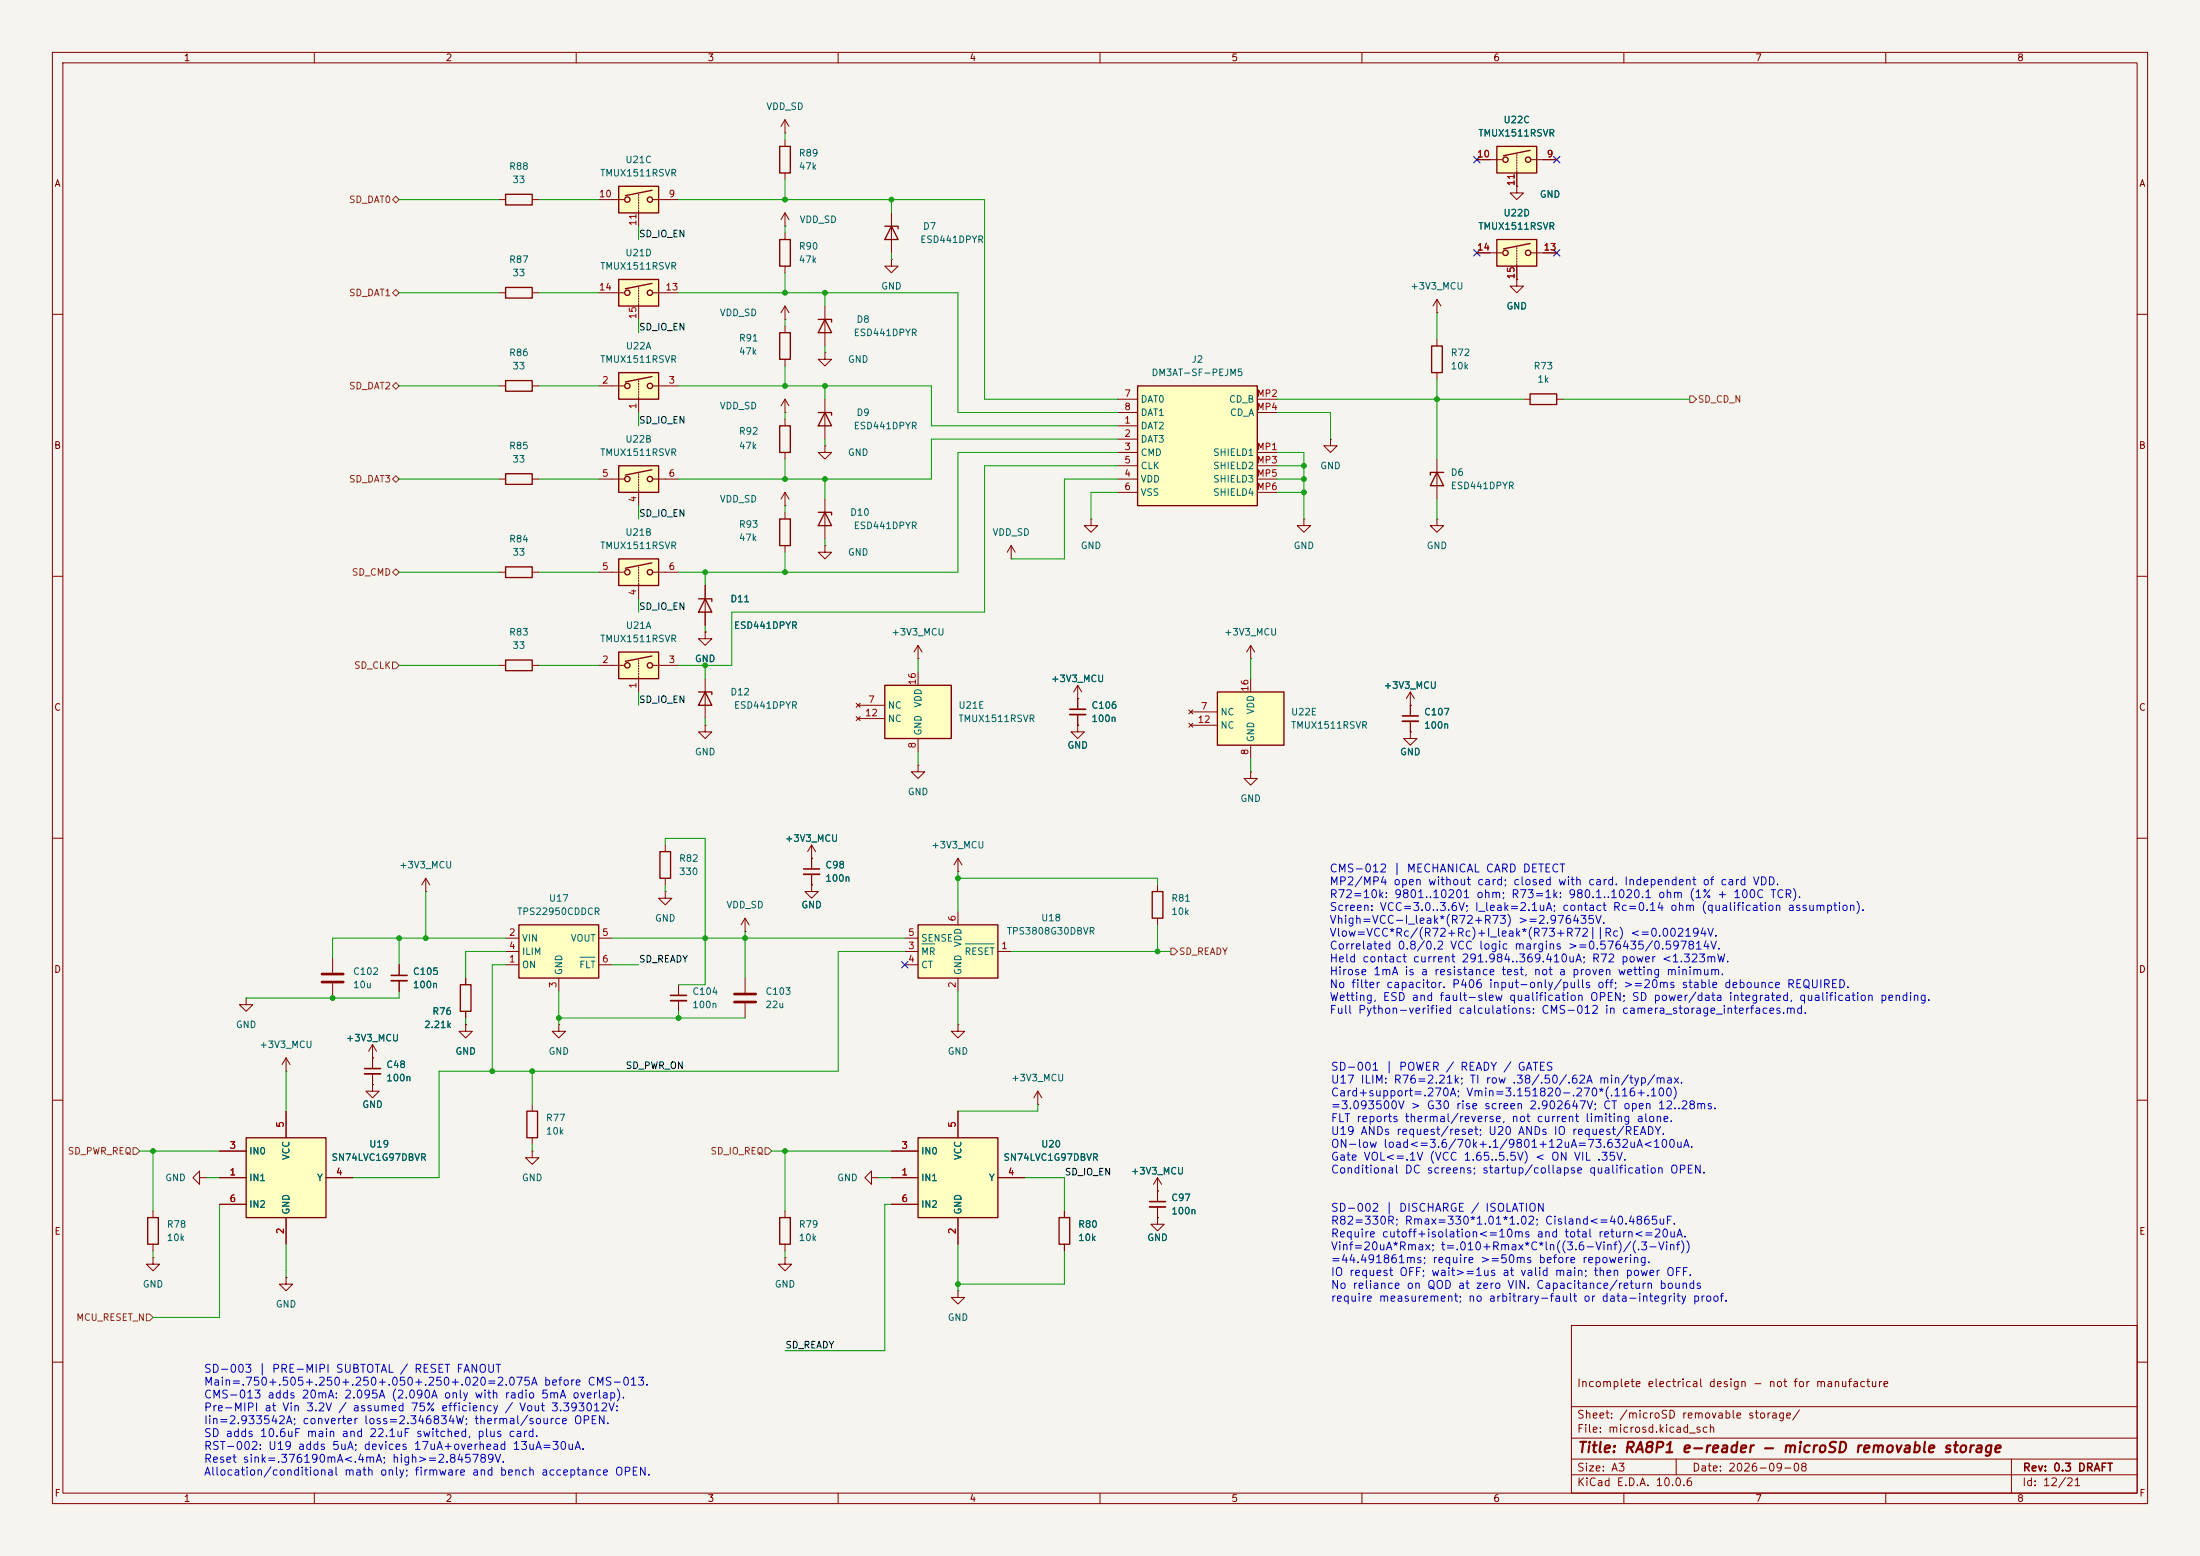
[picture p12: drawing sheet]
<svg xmlns="http://www.w3.org/2000/svg" width="420mm" height="297mm" viewBox="0 0 420 297" stroke-linecap="round" stroke-linejoin="round" font-family="sans-serif">
<path d="M0 0h420v297h-420z" fill="#f5f4ef" stroke="#f5f4ef" stroke-width=".19"/>
<g fill="none" stroke="#840000" stroke-width=".19">
<path d="M10 10h400v277h-400zM12 12h396v273h-396zM60 10v2M110 10v2M160 10v2M210 10v2M260 10v2M310 10v2M360 10v2M149.9 25.4h.1M149.9 22.9v2.5M149.9 22.9l-.8 1.2"/>
<path d="M149.9 22.9l.7 1.2M149.9 58.4l-.8 1.3M149.9 58.4l.7 1.3M149.9 44.5v1.2M149.9 50.8v1.3M149.9 58.4v2.6M10 60h2M149.9 61h.1M408 60h2M10 110h2M408 110h2M205.7 133.4h.1"/>
<path d="M205.7 130.8l-.7 1.3M205.7 130.8l.8 1.3M205.7 130.8v4.6M205.7 136.4v2M10 160h2M238.8 147.3v1.3h1.2l-1.2 1.3-1.3-1.3h1.3M238.8 147.3h.1M408 160h2M10 210h2M408 210h2M38.1 224.8v-1.3l-1.3 1.3 1.3 1.3v-1.3h1.3M39.4 224.8h.1"/>
<path d="M300 253h108v32h-108zM10 260h2M300 278.5h108M300 274.5h108M300 268.5h108M320 278.5v3M384 278.5v6.5M408 260h2M60 285v2M110 285v2M160 285v2M210 285v2"/>
<path d="M260 285v2M300 281.5h108M310 285v2M360 285v2"/>
</g>
<path d="M148.8 45.7h2.1v5.1h-2.1z" fill="none" stroke="#840000" stroke-width=".25"/>
<path d="M204.2 135.4h3.1" fill="none" stroke="#840000" stroke-width=".3"/>
<path d="M204.2 136.4h3.1" fill="none" stroke="#840000" stroke-width=".33"/>
<path d="M232.4 132.1h12.7v10.1h-12.7z" fill="#ffffc2"/>
<path d="M148.8 27.9h2.1v5.1h-2.1zM292.1 75.2h5.1v2h-5.1zM232.4 132.1h12.7v10.1h-12.7zM100.6 212.1h2v5.1h-2z" fill="none" stroke="#840000" stroke-width=".25"/>
<g fill="none" stroke="#840000" stroke-width=".19">
<path d="M149.9 26.7v1.2M149.9 33v1.3M289.6 35.6v1.2h1.2l-1.2 1.3-1.3-1.3h1.3M289.6 35.6h.1M170.2 49.5v1.3h1.2l-1.2 1.3-1.3-1.3h1.3M170.2 49.5h.1M290.8 76.2h1.3M297.2 76.2h1.2M205.7 138.4v1.3h1.3l-1.3 1.3-1.2-1.3h1.2M205.7 138.4h.1M226.9 135.5l.8 .8M226.9 138l.8 .8"/>
<path d="M227.3 135.9h5.1M227.3 138.4h5.1M227.7 135.5l-.8 .8M227.7 138l-.8 .8M238.8 125.7h.1M238.8 123.2v2.5M238.8 129.5v2.6M238.8 123.2l-.8 1.3M238.8 123.2l.7 1.3M269.2 139.7v1.3h1.3l-1.3 1.2-1.2-1.2h1.2M269.2 139.7h.1M269.2 134.6h.1"/>
<path d="M269.2 132.1l-.7 1.3M269.2 132.1l.8 1.3M269.2 132.1v4.6M269.2 137.7v2M238.8 142.2v2.6M101.6 219.7v1.3h1.3l-1.3 1.2-1.3-1.2h1.3M101.6 219.7h.1M101.6 210.8v1.3M101.6 217.2v1.2M166.4 224.8v-1.3l-1.3 1.3 1.3 1.3v-1.3h1.2M167.6 224.8h.1M221 227.3h.1"/>
<path d="M221 224.8v4.6M221 230.4v2M221 224.8l-.8 1.3M221 224.8l.7 1.3M182.9 246.4v1.2h1.2l-1.2 1.3-1.3-1.3h1.3M182.9 246.4h.1"/>
</g>
<path d="M267.7 136.7h3.1M219.5 229.4h3" fill="none" stroke="#840000" stroke-width=".3"/>
<path d="M267.7 137.7h3.1M219.5 230.4h3" fill="none" stroke="#840000" stroke-width=".33"/>
<path d="M285.7 45.7h7.7v5.1h-7.7z" fill="#ffffc2"/>
<path d="M281.9 48.3h4.9M289.6 47.2v.3M289.6 47.8v.2M289.6 48.3v.2M289.6 48.8v.2M289.6 49.3v.2M289.6 49.8v.2M289.6 50.3v3M292.4 48.3h4.8M149.9 240v1.3h1.2l-1.2 1.3-1.3-1.3h1.3M149.9 240h.1" fill="none" stroke="#840000" stroke-width=".19"/>
<g fill="none" stroke="#840000" stroke-width=".25">
<path d="M285.7 45.7h7.7v5.1h-7.7zM292.1 46.5l-5.1 1"/>
<circle cx="287.4" cy="48.3" r=".51"/>
<circle cx="291.7" cy="48.3" r=".51"/>
</g>
<path d="M285.7 27.9h7.7v5.1h-7.7z" fill="#ffffc2"/>
<g fill="none" stroke="#840000" stroke-width=".19">
<path d="M281.9 30.5h4.9M289.6 29.5v.2M289.6 30v.2M289.6 30.5v.2M289.6 31v.2M289.6 31.5v.3M289.6 32v.3M289.6 32.5v3.1M292.4 30.5h4.8M170.2 40.6v7.7M157.5 76.2v7.6M154.9 168.9v1.3h1.3l-1.3 1.3-1.2-1.3h1.2"/>
<path d="M154.9 168.9h.1M154.9 163.8h.1M154.9 161.3l-.7 1.3M154.9 161.3l.8 1.3M154.9 161.3v4.6M154.9 166.9v2M142.2 186.7v2.8M142.2 191.5v2.8M29.2 231.1v1.3M29.2 237.5v1.3M221 232.4v1.3h1.2l-1.2 1.2-1.3-1.2h1.3M221 232.4h.1"/>
<path d="M29.2 240v1.3h1.3l-1.3 1.3-1.3-1.3h1.3M29.2 240h.1"/>
</g>
<g fill="none" stroke="#840000" stroke-width=".25">
<path d="M285.7 27.9h7.7v5.1h-7.7zM292.1 28.7l-5.1 1M168.9 43.2h2.5v.5M170.2 43.2l1.2 2.5h-2.5zM156.2 78.7h2.5v.5M157.5 78.7l1.2 2.6h-2.5zM28.2 232.4h2v5.1h-2z"/>
<circle cx="287.4" cy="30.5" r=".51"/>
<circle cx="291.7" cy="30.5" r=".51"/>
</g>
<path d="M140.2 189.7h4.1M140.2 191.3h4.1" fill="none" stroke="#840000" stroke-width=".51"/>
<path d="M153.4 165.9h3.1" fill="none" stroke="#840000" stroke-width=".3"/>
<path d="M153.4 166.9h3.1" fill="none" stroke="#840000" stroke-width=".33"/>
<path d="M217.2 73.7h22.8v22.8h-22.8z" fill="#ffffc2"/>
<path d="M217.2 73.7h22.8v22.8h-22.8z" fill="none" stroke="#840000" stroke-width=".25"/>
<g fill="none" stroke="#840000" stroke-width=".19">
<path d="M213.4 76.2h3.8M213.4 78.7h3.8M240 76.2h3.8M240 78.7h3.8M213.4 81.3h3.8M213.4 83.8h3.8M213.4 86.4h3.8M213.4 91.4h3.8M213.4 88.9h3.8M213.4 94h3.8M240 86.4h3.8M240 91.4h3.8"/>
<path d="M240 88.9h3.8M240 94h3.8M81.3 170.2h.1M81.3 167.6l-.8 1.3M81.3 167.6l.7 1.3M81.3 167.6v2.6"/>
</g>
<path d="M118.1 35.6h7.6v5h-7.6z" fill="#ffffc2"/>
<g fill="none" stroke="#840000" stroke-width=".19">
<path d="M114.3 38.1h4.8M121.9 37.1v.2M121.9 37.6v.2M121.9 38.1v.3M121.9 38.6v.3M121.9 39.1v.3M121.9 39.6v.3M124.7 38.1h4.8M121.9 40.1v3.1M274.3 59.7h.1M274.3 57.2v2.5M274.3 57.2l-.7 1.2"/>
<path d="M274.3 57.2l.8 1.2M289.6 53.3v1.3h1.2l-1.2 1.3-1.3-1.3h1.3M289.6 53.3h.1M274.3 64.8v1.2M274.3 71.1v1.3M274.3 99.1v1.2h1.3l-1.3 1.3-1.3-1.3h1.3M274.3 99.1h.1M274.3 87.6v7.7M203.2 231.1v1.3M203.2 237.5v1.3"/>
</g>
<g fill="none" stroke="#840000" stroke-width=".25">
<path d="M118.1 35.6h7.6v5h-7.6zM124.5 36.3l-5.1 1M273.3 66h2v5.1h-2zM274.3 90.2l1.3 2.5h-2.6zM275.6 90.2h-2.6v.5M202.2 232.4h2v5.1h-2z"/>
<circle cx="119.8" cy="38.1" r=".51"/>
<circle cx="124.1" cy="38.1" r=".51"/>
</g>
<path d="M168.9 130.8h12.7v10.2h-12.7z" fill="#ffffc2"/>
<path d="M168.9 130.8h12.7v10.2h-12.7z" fill="none" stroke="#840000" stroke-width=".25"/>
<path d="M163.4 134.2l.8 .8M163.4 136.8l.8 .7M163.8 134.6h5.1M163.8 137.2h5.1M164.2 134.2l-.8 .8M164.2 136.8l-.8 .7M175.3 128.3v2.5M175.3 141v2.5M182.9 166.4h.1M182.9 163.8l-.8 1.3M182.9 163.8l.7 1.3M182.9 163.8v2.6" fill="none" stroke="#840000" stroke-width=".19"/>
<path d="M175.3 217.2h15.2v15.2h-15.2z" fill="#ffffc2"/>
<path d="M133.3 132.1h2.6v.5M134.6 132.1l1.3 2.5h-2.6zM126 162.6h2v5h-2zM220 170.2h2v5.1h-2zM175.3 217.2h15.2v15.2h-15.2z" fill="none" stroke="#840000" stroke-width=".25"/>
<g fill="none" stroke="#840000" stroke-width=".19">
<path d="M208.3 99.1v1.2h1.2l-1.2 1.3-1.3-1.3h1.3M208.3 99.1h.1M248.9 99.1v1.2h1.3l-1.3 1.3-1.3-1.3h1.3M248.9 99.1h.1M254 83.8v1.3h1.3l-1.3 1.3-1.3-1.3h1.3M254 83.8h.1M193 106.7h.1M193 104.1l-.7 1.3M193 104.1l.8 1.3M193 104.1v2.6M134.6 129.5v7.7M127 161.3v1.3"/>
<path d="M127 167.6v1.3M142.2 177.8h.1M142.2 175.3l-.7 1.2M142.2 175.3l.8 1.2M142.2 175.3v2.5M221 168.9v1.3M221 175.3v1.2M76.2 184.2v2M76.2 187.2v2M129.5 188v2M129.5 191v2M182.9 195.6v1.3h1.2l-1.2 1.2-1.3-1.2h1.3"/>
<path d="M182.9 195.6h.1M170.2 219.7h5.1M182.9 212.1v5.1M170.2 224.8h5.1M170.2 229.9h5.1M182.9 232.4v5.1M190.5 224.8h5.1"/>
</g>
<path d="M74.7 186.2h3M128 190h3.1" fill="none" stroke="#840000" stroke-width=".3"/>
<path d="M74.7 187.2h3M128 191h3.1" fill="none" stroke="#840000" stroke-width=".33"/>
<path d="M175.3 176.5h15.2v10.2h-15.2z" fill="#ffffc2"/>
<path d="M148.8 63.5h2.1v5.1h-2.1zM156.2 61h2.5v.5M157.5 61l1.2 2.5h-2.5zM148.8 81.3h2.1v5.1h-2.1zM148.8 99.1h2.1v5h-2.1zM156.2 97.8h2.5v.5M157.5 97.8l1.2 2.5h-2.5zM133.3 114.3h2.6v.5M134.6 114.3l1.3 2.5h-2.6zM175.3 176.5h15.2v10.2h-15.2zM148.8 232.4h2.1v5.1h-2.1z" fill="none" stroke="#840000" stroke-width=".25"/>
<g fill="none" stroke="#840000" stroke-width=".19">
<path d="M149.9 43.2h.1M149.9 40.6v2.6M149.9 40.6l-.8 1.3M149.9 40.6l.7 1.3M157.5 58.4v7.6M149.9 78.7h.1M149.9 62.2v1.3M149.9 68.6v1.3M149.9 76.2v2.5M149.9 76.2l-.8 1.3M149.9 76.2l.7 1.3M157.5 67.3v1.3h1.2l-1.2 1.3-1.3-1.3h1.3"/>
<path d="M157.5 67.3h.1M149.9 96.5h.1M149.9 80v1.3M149.9 86.4v1.2M149.9 94v2.5M149.9 97.8v1.3M149.9 94l-.8 1.3M149.9 94l.7 1.3M157.5 85.1v1.3h1.2l-1.2 1.2-1.3-1.2h1.3M157.5 85.1h.1M157.5 95.3v7.6M134.6 111.8v7.6"/>
<path d="M149.9 104.1v1.3M157.5 104.1v1.3h1.2l-1.2 1.3-1.3-1.3h1.3M157.5 104.1h.1M134.6 138.4v1.3h1.3l-1.3 1.3-1.3-1.3h1.3M134.6 138.4h.1M134.6 120.7v1.2h1.3l-1.3 1.3-1.3-1.3h1.3M134.6 120.7h.1M175.3 125.7h.1M175.3 123.2l-.8 1.3M175.3 123.2l.7 1.3M175.3 123.2v2.5M175.3 146.1v1.2h1.2l-1.2 1.3-1.3-1.3h1.3"/>
<path d="M175.3 146.1h.1M172.7 179.1h2.6M182.9 174v2.5M172.7 181.6h2.6M172.7 184.2h2.6M182.9 186.7v2.5M190.5 181.6h2.5M198.1 210.8h.1M198.1 208.3l-.7 1.3M198.1 208.3l.8 1.3M198.1 208.3v2.5M149.9 231.1v1.3"/>
<path d="M149.9 237.5v1.3"/>
</g>
<path d="M176 180.2h2.5M184.3 180.2h5.5" fill="none" stroke="#006464" stroke-width=".19"/>
<path d="M118.1 106.7h7.6v5.1h-7.6z" fill="#ffffc2"/>
<path d="M114.3 109.2h4.8M121.9 108.2v.3M121.9 108.7v.3M121.9 109.2v.3M121.9 109.7v.3M121.9 110.2v.3M121.9 110.7v.3M121.9 111.3v3M124.7 109.2h4.8" fill="none" stroke="#840000" stroke-width=".19"/>
<g fill="none" stroke="#840000" stroke-width=".25">
<path d="M118.1 106.7h7.6v5.1h-7.6zM124.5 107.4l-5.1 1.1"/>
<circle cx="119.8" cy="109.2" r=".51"/>
<circle cx="124.1" cy="109.2" r=".51"/>
</g>
<path d="M118.1 124.5h7.6v5h-7.6z" fill="#ffffc2"/>
<g fill="none" stroke="#840000" stroke-width=".19">
<path d="M95.2 38.1h1.3M101.6 38.1h1.3M95.2 73.7h1.3M101.6 73.7h1.3M114.3 127h4.8M121.9 126v.2M121.9 126.5v.2M121.9 127v.3M121.9 127.5v.3M121.9 128v.3M121.9 128.5v.3M121.9 129v3.1"/>
<path d="M124.7 127h4.8"/>
</g>
<g fill="none" stroke="#840000" stroke-width=".25">
<path d="M96.5 37.1h5.1v2h-5.1zM96.5 72.6h5.1v2.1h-5.1zM118.1 124.5h7.6v5h-7.6zM124.5 125.2l-5.1 1"/>
<circle cx="119.8" cy="127" r=".51"/>
<circle cx="124.1" cy="127" r=".51"/>
</g>
<path d="M118.1 53.3h7.6v5.1h-7.6z" fill="#ffffc2"/>
<path d="M95.2 55.9h1.3M101.6 55.9h1.3M114.3 55.9h4.8M121.9 54.9v.2M121.9 55.4v.2M121.9 55.9v.2M121.9 56.4v.2M121.9 56.9v.3M121.9 57.4v.3M121.9 57.9v3.1M124.7 55.9h4.8" fill="none" stroke="#840000" stroke-width=".19"/>
<g fill="none" stroke="#840000" stroke-width=".25">
<path d="M96.5 54.9h5.1v2h-5.1zM118.1 53.3h7.6v5.1h-7.6zM124.5 54.1l-5.1 1"/>
<circle cx="119.8" cy="55.9" r=".51"/>
<circle cx="124.1" cy="55.9" r=".51"/>
</g>
<path d="M118.1 71.1h7.6v5.1h-7.6z" fill="#ffffc2"/>
<g fill="none" stroke="#840000" stroke-width=".19">
<path d="M114.3 73.7h4.8M121.9 72.6v.3M121.9 73.2v.2M121.9 73.7v.2M121.9 74.2v.2M121.9 74.7v.2M121.9 75.2v.2M121.9 75.7v3M124.7 73.7h4.8M95.2 109.2h1.3M101.6 109.2h1.3M95.2 127h1.3"/>
<path d="M101.6 127h1.3M106.7 195.6v1.3h1.2l-1.2 1.2-1.3-1.2h1.3M106.7 195.6h.1"/>
</g>
<g fill="none" stroke="#840000" stroke-width=".25">
<path d="M118.1 71.1h7.6v5.1h-7.6zM124.5 71.9l-5.1 1M96.5 108.2h5.1v2h-5.1zM96.5 126h5.1v2h-5.1z"/>
<circle cx="119.8" cy="73.7" r=".51"/>
<circle cx="124.1" cy="73.7" r=".51"/>
</g>
<path d="M99.1 176.5h15.2v10.2h-15.2z" fill="#ffffc2"/>
<path d="M99.1 176.5h15.2v10.2h-15.2z" fill="none" stroke="#840000" stroke-width=".25"/>
<path d="M96.5 179.1h2.6M114.3 179.1h2.5M96.5 184.2h2.6M96.5 181.6h2.6M106.7 186.7v2.5M114.3 184.2h2.5" fill="none" stroke="#840000" stroke-width=".19"/>
<path d="M110.7 182.7h2.9" fill="none" stroke="#006464" stroke-width=".19"/>
<path d="M118.1 88.9h7.6v5.1h-7.6z" fill="#ffffc2"/>
<g fill="none" stroke="#840000" stroke-width=".19">
<path d="M95.2 91.4h1.3M101.6 91.4h1.3M114.3 91.4h4.8M121.9 90.4v.3M121.9 90.9v.3M121.9 91.4v.3M121.9 91.9v.3M121.9 92.5v.2M121.9 93v.2M121.9 93.5v3M124.7 91.4h4.8M63.5 182.9v2.8"/>
<path d="M63.5 187.7v2.8M71.1 199.4l-.7 1.3M71.1 199.4l.8 1.3M71.1 199.4v4.6M88.9 186.7v1.3M88.9 193v1.3M71.1 201.9h.1M71.1 207v1.3h1.3l-1.3 1.3-1.3-1.3h1.3M71.1 207h.1M71.1 205v2M54.6 243.8v1.3h1.3l-1.3 1.3-1.3-1.3h1.3M54.6 243.8h.1"/>
</g>
<g fill="none" stroke="#840000" stroke-width=".25">
<path d="M96.5 90.4h5.1v2.1h-5.1zM118.1 88.9h7.6v5.1h-7.6zM124.5 89.7l-5.1 1M87.9 188h2v5h-2z"/>
<circle cx="119.8" cy="91.4" r=".51"/>
<circle cx="124.1" cy="91.4" r=".51"/>
</g>
<path d="M61.5 185.9h4M61.5 187.5h4" fill="none" stroke="#840000" stroke-width=".51"/>
<path d="M69.6 204h3" fill="none" stroke="#840000" stroke-width=".3"/>
<path d="M69.6 205h3" fill="none" stroke="#840000" stroke-width=".33"/>
<path d="M47 217.2h15.2v15.2h-15.2z" fill="#ffffc2"/>
<path d="M47 217.2h15.2v15.2h-15.2z" fill="none" stroke="#840000" stroke-width=".25"/>
<g fill="none" stroke="#840000" stroke-width=".19">
<path d="M281.9 30.5h2.6M289.6 35.6h.1M289.6 33v2.6M294.6 30.5h2.6M281.9 48.3h2.6M289.6 53.3h.1M289.6 50.8v2.5M294.6 48.3h2.6M134.6 111.8v2.5M134.6 116.8v2.6M134.6 120.7h.1M205.7 133.4h.1"/>
<path d="M205.7 138.4h.1M205.7 133.4v2M205.7 136.4v2M269.2 139.7h.1M269.2 134.6h.1M269.2 134.6v2.1M269.2 137.7v2M127 170.2v1.3h1.3l-1.3 1.2-1.3-1.2h1.3M127 170.2h.1M154.9 168.9h.1M154.9 163.8h.1M154.9 163.8v2.1"/>
<path d="M154.9 166.9v2M47 190.5v1.3h1.3l-1.3 1.2-1.3-1.2h1.3M47 190.5h.1M76.2 184.2v2M76.2 187.2v2M88.9 195.6v1.3h1.3l-1.3 1.2-1.3-1.2h1.3M88.9 195.6h.1M88.9 186.7v1.3M88.9 193v1.3M41.9 219.7h5.1M54.6 204.5h.1M54.6 201.9v2.6"/>
<path d="M54.6 212.1v5.1M54.6 201.9l-.8 1.3M54.6 201.9l.8 1.3M71.1 201.9h.1M71.1 207h.1M71.1 201.9v2.1M71.1 205v2M170.2 219.7h5.1M182.9 212.1v5.1M41.9 224.8h5.1M41.9 229.9h5.1M54.6 232.4v5.1"/>
<path d="M62.2 224.8h5.1M170.2 224.8h5.1M170.2 229.9h5.1M182.9 232.4v5.1M190.5 224.8h5.1M203.2 231.1v1.3M203.2 237.5v1.3M221 227.3h.1M221 232.4h.1M221 227.3v2.1M221 230.4v2"/>
</g>
<path d="M74.9 38.1l.7-.6 .6 .6-.6 .6zM74.9 55.9l.7-.7 .6 .7-.6 .6zM74.9 73.7l.7-.7 .6 .7-.6 .6zM322.6 75.6h.6l.6 .6-.6 .6h-.6zM74.9 91.4l.7-.6 .6 .6-.6 .7zM74.9 109.2l.7-.6 .6 .6-.6 .7zM74.9 126.4h.7l.6 .6-.6 .6h-.7zM223.5 181h.7l.6 .6-.6 .6h-.7zM25.4 219.1h.6l.7 .6-.7 .6h-.6zM146 219.1h.7l.6 .6-.6 .6h-.7zM27.9 250.8h.7l.6 .7-.6 .6h-.7z" fill="none" stroke="#725600" stroke-width=".19"/>
<g fill="none" stroke="#009600" stroke-width=".19">
<path d="M76.2 38.1h19M102.9 38.1h11.4M129.5 38.1h58.5v38.1h25.4M149.9 25.4v1.3M149.9 34.3v3.8M170.2 38.1v2.5M76.2 55.9h19M102.9 55.9h11.4M121.9 43.2v2.5M129.5 55.9h53.4v22.8h30.5M149.9 43.2v1.3M149.9 52.1v3.8"/>
<path d="M157.5 55.9v2.5M170.2 48.3v1.2M274.3 59.7v5.1M76.2 73.7h19M102.9 73.7h11.4M121.9 61v2.5M121.9 78.7v2.6M129.5 73.7h48.3v7.6h35.6M149.9 61v1.2M149.9 69.9v3.8M149.9 78.7v1.3M157.5 66v1.3"/>
<path d="M157.5 73.7v2.5M243.8 78.7h10.2v5.1M243.8 76.2h47M274.3 72.4v15.2M298.4 76.2h24.2M76.2 91.4h19M102.9 91.4h11.4M121.9 96.5v2.6M149.9 87.6v3.8M149.9 96.5v1.3M157.5 83.8v1.3M157.5 91.4v3.9"/>
<path d="M213.4 88.9h-25.4v27.9h-48.3v10.2h-10.2M213.4 91.4h-10.2v15.3h-10.2M213.4 86.4h-30.5v22.8h-53.4M213.4 83.8h-35.6v7.6h-48.3M213.4 94h-5.1v5.1M243.8 86.4h5.1v12.7M243.8 91.4h5.1M243.8 94h5.1M243.8 88.9h5.1M274.3 95.3v3.8M76.2 109.2h19M102.9 109.2h11.4"/>
<path d="M121.9 114.3v2.5M134.6 109.2v2.6M134.6 119.4v1.3M149.9 105.4v3.8M157.5 102.9v1.2M76.2 127h19M102.9 127h11.4M121.9 132.1v2.5M134.6 127v2.5M134.6 137.2v1.2M175.3 125.7v2.6M238.8 125.7v3.8"/>
<path d="M175.3 143.5v2.6M238.8 144.8v2.5M76.2 179.1v5.1M81.3 170.2v8.9M96.5 179.1h-33v3.8M116.8 179.1h55.9M127 161.3v-1.3h7.6v28h-5.1M127 168.9v1.3M142.2 177.8v8.9M182.9 166.4v7.6M182.9 167.6h38.1v1.3M221 176.5v5.1"/>
<path d="M76.2 189.2v1.3h-29.2M88.9 194.3v1.3M96.5 181.6h-7.6v5.1M96.5 184.2h-2.5v20.3M106.7 194.3h35.5M106.7 189.2v6.4M116.8 184.2h5.1M129.5 193v1.3M172.7 181.6h-12.7v22.9h-76.2v20.3h-16.5M182.9 189.2v6.4M193 181.6h30.5M26.7 219.7h15.2"/>
<path d="M29.2 219.7v11.4M54.6 204.5v7.6M101.6 204.5v6.3M101.6 218.4v1.3M147.3 219.7h22.9M149.9 219.7v11.4M198.1 210.8v1.3h-15.2M29.2 238.8v1.2M39.4 224.8h2.5M41.9 229.9v21.6h-12.7M54.6 237.5v6.3M149.9 238.8v1.2"/>
<path d="M167.6 224.8h2.6M170.2 229.9h-1.3v27.9h-19M182.9 237.5v8.9M195.6 224.8h7.6v6.3M203.2 238.8v6.3h-20.3"/>
</g>
<path d="M281.3 29.9l1.2 1.2M282.5 29.9l-1.2 1.2M296.6 29.9l1.2 1.2M297.8 29.9l-1.2 1.2M281.3 47.7l1.2 1.2M282.5 47.7l-1.2 1.2M296.6 47.7l1.2 1.2M297.8 47.7l-1.2 1.2M172.1 183.5l1.2 1.3M173.3 183.5l-1.2 1.3" fill="none" stroke="#000084" stroke-width=".19"/>
<g fill="#009600" stroke="#009600" stroke-width=".19">
<circle cx="248.9" cy="94" r=".46"/>
<circle cx="248.9" cy="91.4" r=".46"/>
<circle cx="274.3" cy="76.2" r=".46"/>
<circle cx="248.9" cy="88.9" r=".46"/>
<circle cx="149.9" cy="55.9" r=".46"/>
<circle cx="149.9" cy="38.1" r=".46"/>
<circle cx="157.5" cy="55.9" r=".46"/>
<circle cx="149.9" cy="109.2" r=".46"/>
<circle cx="134.6" cy="127" r=".46"/>
<circle cx="182.9" cy="167.6" r=".46"/>
<circle cx="221" cy="181.6" r=".46"/>
<circle cx="182.9" cy="245.1" r=".46"/>
<circle cx="149.9" cy="219.7" r=".46"/>
<circle cx="134.6" cy="179.1" r=".46"/>
<circle cx="142.2" cy="179.1" r=".46"/>
<circle cx="129.5" cy="194.3" r=".46"/>
<circle cx="157.5" cy="91.4" r=".46"/>
<circle cx="149.9" cy="91.4" r=".46"/>
<circle cx="170.2" cy="38.1" r=".46"/>
<circle cx="157.5" cy="73.7" r=".46"/>
<circle cx="149.9" cy="73.7" r=".46"/>
<circle cx="134.6" cy="109.2" r=".46"/>
<circle cx="94" cy="204.5" r=".46"/>
<circle cx="106.7" cy="194.3" r=".46"/>
<circle cx="29.2" cy="219.7" r=".46"/>
<circle cx="101.6" cy="204.5" r=".46"/>
<circle cx="81.3" cy="179.1" r=".46"/>
<circle cx="76.2" cy="179.1" r=".46"/>
<circle cx="63.5" cy="190.5" r=".46"/>
</g>
<text font-size="2" fill="#840000" x="301" y="277.8">Title: RA8P1 e-reader - microSD removable storage</text>
<g font-size="1.5" fill="#0000c2">
<text x="253.7" y="166.9">CMS-012 | MECHANICAL CARD DETECT</text>
<text x="253.7" y="169.4">MP2/MP4 open without card; closed with card. Independent of card VDD.</text>
<text x="253.7" y="171.8">R72=10k: 9801..10201 ohm; R73=1k: 980.1..1020.1 ohm (1% + 100C TCR).</text>
<text x="253.7" y="174.3">Screen: VCC=3.0..3.6V; I_leak=2.1uA; contact Rc=0.14 ohm (qualification assumption).</text>
<text x="253.7" y="176.7">Vhigh=VCC-I_leak*(R72+R73) &gt;=2.976435V.</text>
<text x="253.7" y="179.2">Vlow=VCC*Rc/(R72+Rc)+I_leak*(R73+R72||Rc) &lt;=0.002194V.</text>
<text x="253.7" y="181.6">Correlated 0.8/0.2 VCC logic margins &gt;=0.576435/0.597814V.</text>
<text x="253.7" y="184.1">Held contact current 291.984..369.410uA; R72 power &lt;1.323mW.</text>
<text x="253.7" y="186.5">Hirose 1mA is a resistance test, not a proven wetting minimum.</text>
<text x="253.7" y="189">No filter capacitor. P406 input-only/pulls off; &gt;=20ms stable debounce REQUIRED.</text>
<text x="253.7" y="191.4">Wetting, ESD and fault-slew qualification OPEN; SD power/data integrated, qualification pending.</text>
<text x="253.7" y="193.9">Full Python-verified calculations: CMS-012 in camera_storage_interfaces.md.</text>
<text x="253.9" y="204.7">SD-001 | POWER / READY / GATES</text>
<text x="253.9" y="207.2">U17 ILIM: R76=2.21k; TI row .38/.50/.62A min/typ/max.</text>
<text x="253.9" y="209.7">Card+support=.270A; Vmin=3.151820-.270*(.116+.100)</text>
<text x="253.9" y="212.1">=3.093500V &gt; G30 rise screen 2.902647V; CT open 12..28ms.</text>
<text x="253.9" y="214.6">FLT reports thermal/reverse, not current limiting alone.</text>
<text x="253.9" y="217">U19 ANDs request/reset; U20 ANDs IO request/READY.</text>
<text x="253.9" y="219.5">ON-low load&lt;=3.6/70k+.1/9801+12uA=73.632uA&lt;100uA.</text>
<text x="253.9" y="221.9">Gate VOL&lt;=.1V (VCC 1.65..5.5V) &lt; ON VIL .35V.</text>
<text x="253.9" y="224.4">Conditional DC screens; startup/collapse qualification OPEN.</text>
<text x="253.9" y="231.7">SD-002 | DISCHARGE / ISOLATION</text>
<text x="253.9" y="234.1">R82=330R; Rmax=330*1.01*1.02; Cisland&lt;=40.4865uF.</text>
<text x="253.9" y="236.6">Require cutoff+isolation&lt;=10ms and total return&lt;=20uA.</text>
<text x="253.9" y="239">Vinf=20uA*Rmax; t=.010+Rmax*C*ln((3.6-Vinf)/(.3-Vinf))</text>
<text x="253.9" y="241.5">=44.491861ms; require &gt;=50ms before repowering.</text>
<text x="253.9" y="243.9">IO request OFF; wait&gt;=1us at valid main; then power OFF.</text>
<text x="253.9" y="246.4">No reliance on QOD at zero VIN. Capacitance/return bounds</text>
<text x="253.9" y="248.8">require measurement; no arbitrary-fault or data-integrity proof.</text>
<text x="38.8" y="262.4">SD-003 | PRE-MIPI SUBTOTAL / RESET FANOUT</text>
<text x="38.8" y="264.9">Main=.750+.505+.250+.250+.050+.250+.020=2.075A before CMS-013.</text>
<text x="38.8" y="267.3">CMS-013 adds 20mA: 2.095A (2.090A only with radio 5mA overlap).</text>
<text x="38.8" y="269.8">Pre-MIPI at Vin 3.2V / assumed 75% efficiency / Vout 3.393012V:</text>
<text x="38.8" y="272.2">Iin=2.933542A; converter loss=2.346834W; thermal/source OPEN.</text>
<text x="38.8" y="274.7">SD adds 10.6uF main and 22.1uF switched, plus card.</text>
<text x="38.8" y="277.1">RST-002: U19 adds 5uA; devices 17uA+overhead 13uA=30uA.</text>
<text x="38.8" y="279.6">Reset sink=.376190mA&lt;.4mA; high&gt;=2.845789V.</text>
<text x="38.8" y="282">Allocation/conditional math only; firmware and bench acceptance OPEN.</text>
</g>
<g font-size="1.5" fill="#840000">
<text x="300.9" y="265.1">Incomplete electrical design - not for manufacture</text>
<text x="300.9" y="273.8">File: microsd.kicad_sch</text>
<text x="300.9" y="271.1">Sheet: /microSD removable storage/</text>
<text x="300.9" y="281.2">Size: A3</text>
<text x="322.9" y="281.2">Date: 2026-09-08</text>
<text x="386" y="281.2">Rev: 0.3 DRAFT</text>
<text x="300.9" y="284">KiCad E.D.A. 10.0.6</text>
<text x="385.9" y="284">Id: 12/21</text>
</g>
<g font-size="1.3" fill="#840000">
<text x="35" y="12">1</text>
<text x="85" y="12">2</text>
<text x="135" y="12">3</text>
<text x="185" y="12">4</text>
<text x="235" y="12">5</text>
<text x="285" y="12">6</text>
<text x="335" y="12">7</text>
<text x="385" y="12">8</text>
<text x="10.3" y="36">A</text>
<text x="408.3" y="36">A</text>
<text x="10.2" y="86">B</text>
<text x="408.2" y="86">B</text>
<text x="10.2" y="136">C</text>
<text x="408.2" y="136">C</text>
<text x="10.2" y="186">D</text>
<text x="408.2" y="186">D</text>
<text x="10.3" y="236">E</text>
<text x="408.3" y="236">E</text>
<text x="10.3" y="286">F</text>
<text x="35" y="287">1</text>
<text x="85" y="287">2</text>
<text x="135" y="287">3</text>
<text x="185" y="287">4</text>
<text x="235" y="287">5</text>
<text x="285" y="287">6</text>
<text x="335" y="287">7</text>
<text x="385" y="287">8</text>
<text x="408.3" y="286">F</text>
</g>
<g font-size="1.3" fill="#006464">
<text x="146.2" y="21.3">VDD_SD</text>
<text x="286.9" y="23.8">U22C</text>
<text x="282.1" y="26.4">TMUX1511RSVR</text>
<text x="97.1" y="32.7">R88</text>
<text x="97.7" y="35.3">33</text>
<text x="114.5" y="34">TMUX1511RSVR</text>
<text x="119.3" y="31.4">U21C</text>
<text x="152.4" y="30.2">R89</text>
<text x="152.4" y="32.7">47k</text>
<text x="286.9" y="41.6">U22D</text>
<text x="293.8" y="38">GND</text>
<text x="152.4" y="48">R90</text>
<text x="152.5" y="42.9">VDD_SD</text>
<text x="175.6" y="46.7">ESD441DPYR</text>
<text x="176.1" y="44.1">D7</text>
<text x="282.1" y="44.1">TMUX1511RSVR</text>
<text x="97.1" y="50.5">R87</text>
<text x="97.7" y="53">33</text>
<text x="114.5" y="51.8">TMUX1511RSVR</text>
<text x="119.3" y="49.2">U21D</text>
<text x="152.4" y="50.5">47k</text>
<text x="168.1" y="55.6">GND</text>
<text x="269.1" y="55.6">+3V3_MCU</text>
<text x="287.5" y="59.4">GND</text>
<text x="137.3" y="60.7">VDD_SD</text>
<text x="141" y="65.5">R91</text>
<text x="162.9" y="64.5">ESD441DPYR</text>
<text x="163.4" y="61.9">D8</text>
<text x="97.1" y="68.3">R86</text>
<text x="97.7" y="70.8">33</text>
<text x="114.5" y="69.5">TMUX1511RSVR</text>
<text x="119.4" y="67">U22A</text>
<text x="141" y="68">47k</text>
<text x="161.8" y="69.5">GND</text>
<text x="227.4" y="69.5">J2</text>
<text x="276.8" y="68.3">R72</text>
<text x="276.8" y="70.8">10k</text>
<text x="292.7" y="70.8">R73</text>
<text x="217.7" y="77.2">DAT0</text>
<text x="219.7" y="72.1">DM3AT-SF-PEJM5</text>
<text x="234.5" y="77.2">CD_B</text>
<text x="293.4" y="73.4">1k</text>
<text x="137.3" y="78.4">VDD_SD</text>
<text x="141" y="83.3">R92</text>
<text x="162.9" y="82.2">ESD441DPYR</text>
<text x="163.4" y="79.7">D9</text>
<text x="217.7" y="82.2">DAT2</text>
<text x="217.7" y="79.7">DAT1</text>
<text x="234.7" y="79.7">CD_A</text>
<text x="97.1" y="86.1">R85</text>
<text x="97.7" y="88.6">33</text>
<text x="114.5" y="87.3">TMUX1511RSVR</text>
<text x="119.3" y="84.8">U22B</text>
<text x="141" y="86.1">47k</text>
<text x="161.8" y="87.3">GND</text>
<text x="217.7" y="84.8">DAT3</text>
<text x="217.7" y="87.3">CMD</text>
<text x="217.7" y="89.9">CLK</text>
<text x="231.5" y="87.3">SHIELD1</text>
<text x="231.5" y="89.9">SHIELD2</text>
<text x="251.9" y="89.9">GND</text>
<text x="217.7" y="92.4">VDD</text>
<text x="217.7" y="94.9">VSS</text>
<text x="231.5" y="92.4">SHIELD3</text>
<text x="231.5" y="94.9">SHIELD4</text>
<text x="276.8" y="91.1">D6</text>
<text x="276.8" y="93.7">ESD441DPYR</text>
<text x="137.3" y="96.2">VDD_SD</text>
<text x="141" y="101">R93</text>
<text x="162.2" y="98.8">D10</text>
<text x="162.9" y="101.3">ESD441DPYR</text>
<text x="97.1" y="103.8">R84</text>
<text x="97.7" y="106.4">33</text>
<text x="114.5" y="105.1">TMUX1511RSVR</text>
<text x="119.3" y="102.6">U21B</text>
<text x="141" y="103.6">47k</text>
<text x="161.8" y="106.4">GND</text>
<text x="189.4" y="102.6">VDD_SD</text>
<text x="206.2" y="105.1">GND</text>
<text x="246.9" y="105.1">GND</text>
<text x="272.3" y="105.1">GND</text>
<text x="139.3" y="115.3">D11</text>
<text x="97.1" y="121.6">R83</text>
<text x="97.7" y="124.2">33</text>
<text x="114.5" y="122.9">TMUX1511RSVR</text>
<text x="119.4" y="120.3">U21A</text>
<text x="140" y="120.3">ESD441DPYR</text>
<text x="170.1" y="121.6">+3V3_MCU</text>
<text x="233.6" y="121.6">+3V3_MCU</text>
<text x="132.6" y="126.7">GND</text>
<text x="200.6" y="130.5">+3V3_MCU</text>
<text x="264.1" y="131.8">+3V3_MCU</text>
<text x="139.3" y="133">D12</text>
<text x="140" y="135.6">ESD441DPYR</text>
<text x="169.4" y="135.6">NC</text>
<text x="176.2" y="135.2" transform="rotate(-90 176.2 135.2)">VDD</text>
<text x="182.9" y="135.6">U21E</text>
<text x="208.3" y="135.6">C106</text>
<text x="232.9" y="136.9">NC</text>
<text x="239.7" y="136.4" transform="rotate(-90 239.7 136.4)">VDD</text>
<text x="246.4" y="136.9">U22E</text>
<text x="271.8" y="136.9">C107</text>
<text x="169.4" y="138.1">NC</text>
<text x="176.2" y="140.5" transform="rotate(-90 176.2 140.5)">GND</text>
<text x="182.9" y="138.1">TMUX1511RSVR</text>
<text x="203.7" y="143.2">GND</text>
<text x="208.3" y="138.1">100n</text>
<text x="232.9" y="139.4">NC</text>
<text x="239.7" y="141.8" transform="rotate(-90 239.7 141.8)">GND</text>
<text x="246.4" y="139.4">TMUX1511RSVR</text>
<text x="271.8" y="139.4">100n</text>
<text x="132.6" y="144.5">GND</text>
<text x="267.2" y="144.5">GND</text>
<text x="173.2" y="152.1">GND</text>
<text x="236.7" y="153.4">GND</text>
<text x="149.8" y="161">+3V3_MCU</text>
<text x="76.1" y="166.1">+3V3_MCU</text>
<text x="129.5" y="164.8">R82</text>
<text x="129.5" y="167.3">330</text>
<text x="157.5" y="166.1">C98</text>
<text x="177.7" y="162.3">+3V3_MCU</text>
<text x="104.7" y="172.4">U17</text>
<text x="138.6" y="173.7">VDD_SD</text>
<text x="152.9" y="173.7">GND</text>
<text x="157.5" y="168.6">100n</text>
<text x="223.5" y="172.4">R81</text>
<text x="98.6" y="175">TPS22950CDDCR</text>
<text x="124.9" y="176.2">GND</text>
<text x="192.1" y="178.7">TPS3808G30DBVR</text>
<text x="198.7" y="176.2">U18</text>
<text x="223.5" y="175">10k</text>
<text x="99.5" y="185.1">ON</text>
<text x="99.5" y="180">VIN</text>
<text x="99.5" y="182.6">ILIM</text>
<text x="108.8" y="180">VOUT</text>
<text x="110.5" y="185.1">FLT</text>
<text x="175.7" y="182.6">MR</text>
<text x="175.7" y="185.1">CT</text>
<text x="175.7" y="180">SENSE</text>
<text x="183.8" y="180.9" transform="rotate(-90 183.8 180.9)">VDD</text>
<text x="184" y="182.6">RESET</text>
<text x="67.3" y="186.4">C102</text>
<text x="67.3" y="188.9">10u</text>
<text x="78.7" y="186.4">C105</text>
<text x="78.7" y="188.9">100n</text>
<text x="107.6" y="186.2" transform="rotate(-90 107.6 186.2)">GND</text>
<text x="132.1" y="190.2">C104</text>
<text x="146" y="190.2">C103</text>
<text x="183.8" y="186.2" transform="rotate(-90 183.8 186.2)">GND</text>
<text x="44.9" y="196.5">GND</text>
<text x="80.9" y="196.5">2.21k</text>
<text x="82.4" y="194">R76</text>
<text x="132.1" y="192.7">100n</text>
<text x="146" y="192.7">22u</text>
<text x="49.4" y="200.4">+3V3_MCU</text>
<text x="65.9" y="199.1">+3V3_MCU</text>
<text x="86.8" y="201.6">GND</text>
<text x="104.6" y="201.6">GND</text>
<text x="180.8" y="201.6">GND</text>
<text x="73.6" y="204.2">C48</text>
<text x="73.6" y="206.7">100n</text>
<text x="192.9" y="206.7">+3V3_MCU</text>
<text x="69.1" y="211.8">GND</text>
<text x="104.1" y="214.3">R77</text>
<text x="47.5" y="220.7">IN0</text>
<text x="55.6" y="221.5" transform="rotate(-90 55.6 221.5)">VCC</text>
<text x="63.2" y="221.9">SN74LVC1G97DBVR</text>
<text x="70.4" y="219.3">U19</text>
<text x="104.1" y="216.9">10k</text>
<text x="175.7" y="220.7">IN0</text>
<text x="183.8" y="221.5" transform="rotate(-90 183.8 221.5)">VCC</text>
<text x="191.5" y="221.9">SN74LVC1G97DBVR</text>
<text x="198.7" y="219.3">U20</text>
<text x="31.5" y="225.8">GND</text>
<text x="47.5" y="225.8">IN1</text>
<text x="60.4" y="225.8">Y</text>
<text x="99.5" y="225.8">GND</text>
<text x="159.7" y="225.8">GND</text>
<text x="175.7" y="225.8">IN1</text>
<text x="188.7" y="225.8">Y</text>
<text x="215.8" y="224.5">+3V3_MCU</text>
<text x="47.5" y="230.8">IN2</text>
<text x="55.6" y="231.9" transform="rotate(-90 55.6 231.9)">GND</text>
<text x="175.7" y="230.8">IN2</text>
<text x="183.8" y="231.9" transform="rotate(-90 183.8 231.9)">GND</text>
<text x="223.5" y="229.6">C97</text>
<text x="223.5" y="232.1">100n</text>
<text x="31.7" y="234.6">R78</text>
<text x="31.7" y="237.2">10k</text>
<text x="152.4" y="234.6">R79</text>
<text x="152.4" y="237.2">10k</text>
<text x="205.7" y="234.6">R80</text>
<text x="205.7" y="237.2">10k</text>
<text x="218.9" y="237.2">GND</text>
<text x="27.1" y="246.1">GND</text>
<text x="52.5" y="249.9">GND</text>
<text x="147.8" y="246.1">GND</text>
<text x="180.8" y="252.4">GND</text>
</g>
<g font-size="1.3" fill="#a90000">
<text x="281.9" y="30.3">10</text>
<text x="289.4" y="35.6" transform="rotate(-90 289.4 35.6)">11</text>
<text x="295.2" y="30.3">9</text>
<text x="114.2" y="38">10</text>
<text x="127.5" y="38">9</text>
<text x="121.8" y="43.2" transform="rotate(-90 121.8 43.2)">11</text>
<text x="281.9" y="48.1">14</text>
<text x="289.4" y="53.4" transform="rotate(-90 289.4 53.4)">15</text>
<text x="294.6" y="48.1">13</text>
<text x="114.2" y="55.7">14</text>
<text x="126.9" y="55.7">13</text>
<text x="121.8" y="61" transform="rotate(-90 121.8 61)">15</text>
<text x="114.8" y="73.5">2</text>
<text x="127.5" y="73.5">3</text>
<text x="214.5" y="76.1">7</text>
<text x="239.8" y="76.1">MP2</text>
<text x="121.8" y="78.2" transform="rotate(-90 121.8 78.2)">1</text>
<text x="214.5" y="81.1">1</text>
<text x="214.5" y="83.7">2</text>
<text x="214.5" y="78.6">8</text>
<text x="239.8" y="78.6">MP4</text>
<text x="214.5" y="86.2">3</text>
<text x="214.5" y="88.8">5</text>
<text x="239.8" y="86.2">MP1</text>
<text x="239.8" y="88.8">MP3</text>
<text x="114.8" y="91.3">5</text>
<text x="121.8" y="96" transform="rotate(-90 121.8 96)">4</text>
<text x="127.5" y="91.3">6</text>
<text x="214.5" y="91.3">4</text>
<text x="214.5" y="93.8">6</text>
<text x="239.8" y="91.3">MP5</text>
<text x="239.8" y="93.8">MP6</text>
<text x="114.8" y="109.1">5</text>
<text x="121.8" y="113.8" transform="rotate(-90 121.8 113.8)">4</text>
<text x="127.5" y="109.1">6</text>
<text x="114.8" y="126.9">2</text>
<text x="121.8" y="131.5" transform="rotate(-90 121.8 131.5)">1</text>
<text x="127.5" y="126.9">3</text>
<text x="175.1" y="130.9" transform="rotate(-90 175.1 130.9)">16</text>
<text x="165" y="137">12</text>
<text x="165.6" y="134.5">7</text>
<text x="229.1" y="135.8">7</text>
<text x="238.6" y="132.1" transform="rotate(-90 238.6 132.1)">16</text>
<text x="175.1" y="143" transform="rotate(-90 175.1 143)">8</text>
<text x="228.5" y="138.3">12</text>
<text x="238.6" y="144.2" transform="rotate(-90 238.6 144.2)">8</text>
<text x="97.1" y="178.9">2</text>
<text x="114.8" y="178.9">5</text>
<text x="173.3" y="178.9">5</text>
<text x="182.7" y="176" transform="rotate(-90 182.7 176)">6</text>
<text x="97.1" y="184">1</text>
<text x="97.1" y="181.5">4</text>
<text x="114.8" y="184">6</text>
<text x="173.3" y="181.5">3</text>
<text x="173.3" y="184">4</text>
<text x="191" y="181.5">1</text>
<text x="106.5" y="188.7" transform="rotate(-90 106.5 188.7)">3</text>
<text x="182.7" y="188.7" transform="rotate(-90 182.7 188.7)">2</text>
<text x="54.5" y="215.4" transform="rotate(-90 54.5 215.4)">5</text>
<text x="182.7" y="215.4" transform="rotate(-90 182.7 215.4)">5</text>
<text x="43.7" y="219.6">3</text>
<text x="172" y="219.6">3</text>
<text x="43.7" y="224.7">1</text>
<text x="64" y="224.7">4</text>
<text x="172" y="224.7">1</text>
<text x="192.3" y="224.7">4</text>
<text x="43.7" y="229.7">6</text>
<text x="172" y="229.7">6</text>
<text x="54.5" y="235.7" transform="rotate(-90 54.5 235.7)">2</text>
<text x="182.7" y="235.7" transform="rotate(-90 182.7 235.7)">2</text>
</g>
<g font-size="1.3" fill="#725600">
<text x="66.5" y="39.1">SD_DAT0</text>
<text x="66.5" y="56.8">SD_DAT1</text>
<text x="66.5" y="74.6">SD_DAT2</text>
<text x="324" y="77.2">SD_CD_N</text>
<text x="66.5" y="92.4">SD_DAT3</text>
<text x="67.1" y="110.2">SD_CMD</text>
<text x="67.5" y="128">SD_CLK</text>
<text x="225" y="182.6">SD_READY</text>
<text x="12.8" y="220.7">SD_PWR_REQ</text>
<text x="135.5" y="220.7">SD_IO_REQ</text>
<text x="14.5" y="252.4">MCU_RESET_N</text>
</g>
<g font-size="1.3" fill="#0f0f0f">
<text x="121.9" y="45.6">SD_IO_EN</text>
<text x="121.9" y="63.4">SD_IO_EN</text>
<text x="121.9" y="81.2">SD_IO_EN</text>
<text x="121.9" y="98.9">SD_IO_EN</text>
<text x="121.9" y="116.7">SD_IO_EN</text>
<text x="121.9" y="134.5">SD_IO_EN</text>
<text x="121.9" y="184">SD_READY</text>
<text x="119.4" y="204.3">SD_PWR_ON</text>
<text x="203.2" y="224.7">SD_IO_EN</text>
<text x="149.8" y="257.7">SD_READY</text>
</g>
</svg>
